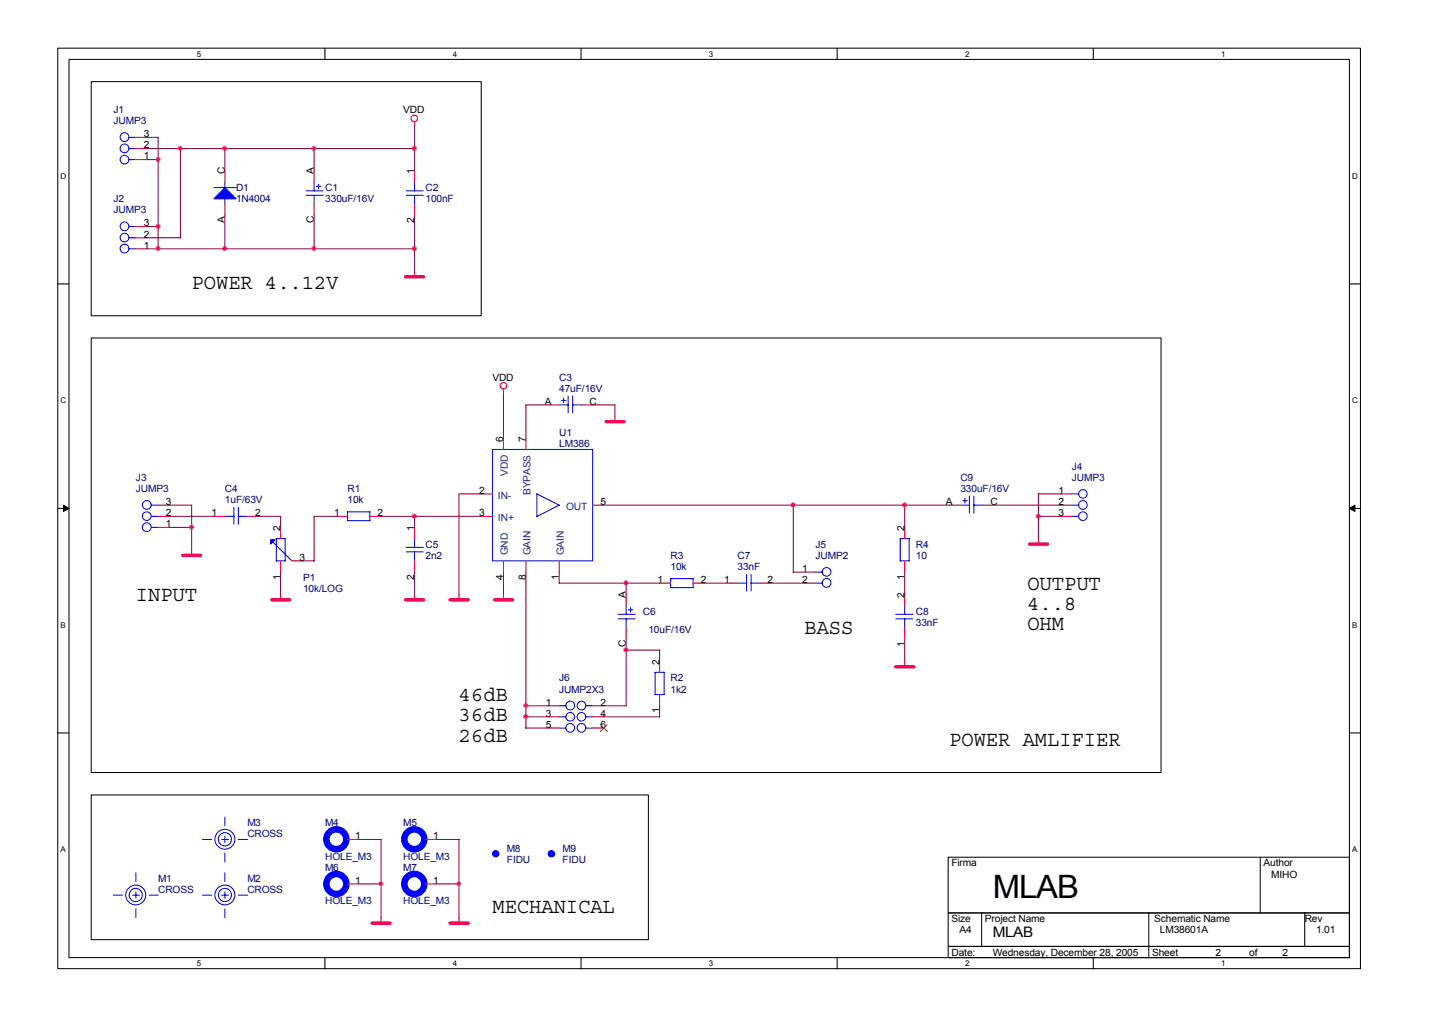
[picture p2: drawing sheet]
<svg xmlns="http://www.w3.org/2000/svg" width="297mm" height="210mm" viewBox="0 0 297 210" stroke-linecap="round" stroke-linejoin="round" font-family="sans-serif">
<path d="M12 10h270.2v190.9h-270.2zM14.3 12.3h265.6v186.3h-265.6z" fill="none" stroke="#000" stroke-width=".21"/>
<g fill="#fff">
<path d="M40.9 10.2h.9v1.9h-.9z"/>
<path d="M40.9 198.9h.9v1.8h-.9z"/>
</g>
<path d="M67.4 10v2.3M67.4 198.6v2.4" fill="none" stroke="#000" stroke-width=".21"/>
<g fill="#fff">
<path d="M93.9 10.2h1v1.9h-1z"/>
<path d="M93.9 198.9h1v1.8h-1z"/>
</g>
<path d="M120.5 10v2.3M120.5 198.6v2.4" fill="none" stroke="#000" stroke-width=".21"/>
<g fill="#fff">
<path d="M147.1 10.2h.9v1.9h-.9z"/>
<path d="M147.1 198.9h.9v1.8h-.9z"/>
</g>
<path d="M173.7 10v2.3M173.7 198.6v2.4" fill="none" stroke="#000" stroke-width=".21"/>
<g fill="#fff">
<path d="M200.2 10.2h.9v1.9h-.9z"/>
<path d="M200.2 198.9h.9v1.8h-.9z"/>
</g>
<path d="M226.8 10v2.3M226.8 198.6v2.4" fill="none" stroke="#000" stroke-width=".21"/>
<g fill="#fff">
<path d="M253.3 10.2h1v1.9h-1z"/>
<path d="M253.3 198.9h1v1.8h-1z"/>
<path d="M12.6 35.6h1.2v1.9h-1.2z"/>
<path d="M280.5 35.6h1.2v1.9h-1.2z"/>
<path d="M12.6 82.2h1.2v1.8h-1.2z"/>
<path d="M280.5 82.2h1.2v1.8h-1.2z"/>
</g>
<path d="M12 58.9h2.3M279.9 58.9h2.3" fill="none" stroke="#000" stroke-width=".21"/>
<g fill="#fff">
<path d="M12.6 128.7h1.1v1.9h-1.1z"/>
<path d="M280.5 128.7h1.1v1.9h-1.1z"/>
</g>
<path d="M12 105.5h2.3M279.9 105.5h2.3" fill="none" stroke="#000" stroke-width=".21"/>
<g fill="#000" stroke="#000" stroke-width=".21">
<path d="M13.2 104.8l1.1 .7-1.1 .6z" fill-rule="evenodd"/>
<path d="M279.9 105.5l1.2-.7v1.3z" fill-rule="evenodd"/>
</g>
<g fill="#fff">
<path d="M12.6 175.3h1.1v1.9h-1.1z"/>
<path d="M280.5 175.3h1.1v1.9h-1.1z"/>
</g>
<path d="M18.9 16.9h80.9v48.6h-80.9zM18.9 70.1h221.9v90.1h-221.9zM12 152h2.3M279.9 152h2.3M18.9 164.9h115.6v30h-115.6zM196.7 177.8h83.2v11.6h-83.2zM261.4 177.8v11.6M196.7 189.4h83.2v6.9h-83.2zM196.7 196.3h83.2v2.3h-83.2zM203.6 189.4v6.9M238.3 189.4v9.3M270.6 189.4v6.9" fill="none" stroke="#000" stroke-width=".21"/>
<g fill="none" stroke="#f00" stroke-width=".21">
<path d="M28.2 33.1h2.3M28.2 30.8h2.3M28.2 28.5h2.3M46.7 35.4v2.4M65.2 35.4v2.4M86 25.2v1M86 35.4v2.4M28.2 51.6h2.3M28.2 49.3h2.3M28.2 47h2.3M46.7 42.4v2.3M65.2 42.4v2.3"/>
<path d="M86 42.4v2.3M86 56.2v1.2M104.4 80.7v1M104.4 90.9v2.3M109.1 90.9v2.3M113.7 84h2.3M120.6 84h2.3M127.6 86.3v1.2M32.8 107.1h2.3M32.8 109.4h2.3M32.8 104.8h2.3M39.8 114v1.2"/>
<path d="M44.4 107.1h2.3M51.3 107.1h2.3M58.2 109.4v2.3M58.2 116.3v2.4M60.5 116.3h2.4M69.8 107.1h2.3M76.7 107.1h2.3M86 109.4v2.3M86 116.3v2.4M99.8 107.1h2.4M99.8 102.4h2.4M104.4 116.3v2.4"/>
<path d="M109.1 116.3v2.4M116 116.3v2.4M122.9 104.8h2.4M166.9 118.7h2.3M187.7 109.4v2.3M187.7 116.3v2.4M196.9 104.8h2.3M203.8 104.8h2.4M215.4 111.7v1.2M220 107.1h2.3M220 104.8h2.3M220 102.4h2.3"/>
<path d="M58.2 123.3v1.2M86 123.3v1.2M95.2 123.3v1.2M104.4 123.3v1.2M129.9 123.3v2.3M129.9 130.2v2.3M136.8 137.1v2.3M136.8 120.9h2.3M143.8 120.9h2.2M150.7 120.9h2.3M157.6 120.9h2.3M166.9 120.9h2.3"/>
<path d="M187.7 123.3v2.3M187.7 130.2v2.3M187.7 137.1v1.2M113.7 146.4h2.3M113.7 148.7h2.3M113.7 151h2.3M122.9 146.4h2.4M122.9 148.7h2.4M122.9 151h2.4M136.8 144.1v2.3M72.1 174.1h2.3M88.3 174.1h2.3"/>
<path d="M72.1 183.3h2.3M79 190.3v1.2M88.3 183.3h2.3M95.2 190.3v1.2"/>
<circle cx="85.9" cy="24.6" r=".68"/>
<circle cx="104.4" cy="80" r=".68"/>
</g>
<path d="M84.1 57.4h3.7M125.7 87.5h3.8M37.9 115.2h3.7M213.6 112.9h3.7M56.4 124.4h3.7M84.1 124.4h3.7M93.3 124.4h3.8M102.6 124.4h3.7M185.8 138.3h3.8M77.2 191.5h3.7M93.3 191.5h3.8" fill="none" stroke="#f00" stroke-width=".68"/>
<g fill="none" stroke="#00f" stroke-width=".21">
<path d="M26.8 33.1h1.4M26.8 30.8h1.4M26.8 28.5h1.4M44.4 38.9h4.6M46.7 37.7v1.2M63.5 39.6h3.5M65.2 37.8v1.8M65.6 38.7h.9M66.1 38.2v1M84.3 39.6h3.5M86 37.8v1.8M26.8 51.6h1.4"/>
<path d="M26.8 49.3h1.4M26.8 47h1.4M46.7 41.2v1.2M63.5 40.5h3.5M65.2 40.5v1.9M84.3 40.5h3.5M86 40.5v1.9M102.2 93.2h20.7v23.1h-20.7zM116 84h1.9M116.5 83.1h.9M116.9 82.6v1M117.9 82.1v3.5"/>
<path d="M118.8 84h1.9M118.8 82.1v3.5M31.4 109.4h1.5M31.4 107.1h1.5M31.4 104.8h1.5M46.7 107.1h1.9M48.5 105.2v3.6M49.4 107.1h2M49.4 105.2v3.6M56.6 112.4l3.9 3.9M57.3 116.3h1.8v-4.6h-1.8v4.7M72.1 106.2h4.6v1.8"/>
<path d="M72.1 106.1v1.9h4.7M84.3 113.5h3.5M84.3 114.5h3.5M86 111.7v1.9M86 114.5v1.9M111.4 102.4v4.7M111.4 102.4l4.6 2.4M116 104.8l-4.7 2.3M139.1 120v1.9h4.7M154.9 119.1v3.5M155.8 119.1v3.5M169.1 118.7h1.5"/>
<path d="M186.7 111.7h1.9v4.6h-1.9M186.7 111.7v4.7M199.2 104.8h1.9M199.7 103.8h1M200.2 103.4v1M201.1 102.9v3.5M202 104.8h1.9M202 102.9v3.5M222.3 107.1h1.4M222.3 104.8h1.4M222.3 102.4h1.4M128.2 127.4h3.5"/>
<path d="M128.2 128.4h3.5M129.9 125.6v1.9M129.9 128.4v1.9M130.3 126.5h1M130.8 126v1M137.8 139.4v4.7h-2M137.8 139.4h-1.9v4.7M139.1 120h4.7v1.9M153 120.9h1.9M155.8 120.9h1.8M169.1 120.9h1.5M185.8 127.4h3.5"/>
<path d="M185.8 128.4h3.5M187.7 125.5v1.9M187.7 128.3v1.9M116 146.4h1.4M116 148.7h1.4M116 151h1.4M121.5 146.4h1.4M121.5 148.7h1.4M121.5 151h1.4M42 174.1h1.9M46 174.1h1.4M46.7 169.5v1.8"/>
<path d="M46.7 173.4v1.4M46.7 176.9v1.9M49.4 174.1h2M71.8 174.1h.3M88 174.1h.3M23.5 185.7h1.9M27.5 185.7h1.4M28.2 181v1.9M28.2 185v1.4M28.2 188.5v1.8M30.9 185.7h2M42 185.7h1.9"/>
<path d="M46 185.7h1.4M46.7 181v1.9M46.7 185v1.4M46.7 188.5v1.8M49.4 185.7h2M71.8 183.3h.3M88 183.3h.3"/>
<circle cx="25.8" cy="28.4" r=".91"/>
<circle cx="25.8" cy="30.8" r=".91"/>
<circle cx="25.8" cy="33.1" r=".9"/>
<circle cx="25.8" cy="51.6" r=".91"/>
<circle cx="25.8" cy="46.9" r=".91"/>
<circle cx="25.8" cy="49.3" r=".9"/>
<circle cx="30.4" cy="104.7" r=".91"/>
<circle cx="30.4" cy="109.3" r=".91"/>
<circle cx="30.4" cy="107.1" r=".9"/>
<circle cx="171.5" cy="118.6" r=".9"/>
<circle cx="224.6" cy="104.7" r=".9"/>
<circle cx="224.6" cy="107.1" r=".89"/>
<circle cx="224.6" cy="102.4" r=".89"/>
<circle cx="171.5" cy="120.9" r=".91"/>
<circle cx="118.3" cy="146.3" r=".91"/>
<circle cx="118.3" cy="151" r=".91"/>
<circle cx="118.3" cy="148.7" r=".9"/>
<circle cx="120.6" cy="146.3" r=".9"/>
<circle cx="120.6" cy="151" r=".9"/>
<circle cx="120.6" cy="148.7" r=".89"/>
<circle cx="46.6" cy="174.1" r="1.37"/>
<circle cx="46.7" cy="174.1" r="2.06"/>
<circle cx="28.1" cy="185.6" r="1.37"/>
<circle cx="28.2" cy="185.6" r="2.06"/>
<circle cx="46.6" cy="185.6" r="1.37"/>
<circle cx="46.7" cy="185.6" r="2.06"/>
</g>
<path d="M124.6 150.3l1.4 1.4M125.9 150.3l-1.4 1.4" fill="none" stroke="#804000" stroke-width=".21"/>
<g fill="none" stroke="#00f" stroke-width="1.4">
<circle cx="69.8" cy="174.1" r="2.06"/>
<circle cx="85.9" cy="174.1" r="2.06"/>
<circle cx="69.8" cy="183.3" r="2.07"/>
<circle cx="85.9" cy="183.3" r="2.07"/>
</g>
<g fill="#00f" stroke="#00f" stroke-width=".21">
<circle cx="102.8" cy="177.1" r=".67"/>
<circle cx="114.4" cy="177.1" r=".67"/>
</g>
<g fill="#00f" stroke="#00f" stroke-width=".21">
<path d="M46.7 38.9l2.3 2.3h-4.6z" fill-rule="evenodd"/>
<path d="M56.1 111.9h1l-1 1z" fill-rule="evenodd"/>
</g>
<g fill="none" stroke="#800040" stroke-width=".21">
<path d="M30.5 30.8h55.5M30.5 33.1h2.4M30.5 28.5h2.3v23.1M37.4 30.8v18.6M46.7 30.8v4.7M65.2 30.8v4.7M86 26.2v9.3M30.5 49.3h7M30.5 51.6h55.5M30.5 47h2.4M46.7 44.7v6.9M65.2 44.7v6.9"/>
<path d="M86 44.7v11.6M104.4 81.7v9.2M113.7 84h-4.6v6.9M122.9 84h4.7v2.3M35.1 107.1h9.3M35.1 104.8h4.7v9.2M35.1 109.4h4.7M53.6 107.1h4.7M58.2 107.1v2.3M58.2 118.7v4.6M62.9 116.3h2.3M69.8 107.1h-4.6v9.3"/>
<path d="M79 107.1h20.9M86 107.1v2.3M86 118.7v4.6M99.9 102.4h-4.7v20.9M104.4 118.7v4.6M109.1 118.7v32.3M116 118.7v2.3M125.3 104.8h71.6M164.5 118.7h2.4M164.5 104.8v13.9M187.7 104.8v4.6M187.7 118.7v4.6"/>
<path d="M206.2 104.8h13.8M215.4 107.1h4.6M220 102.4h-4.6v9.4M116 120.9h20.9M129.9 120.9v2.4M129.9 132.5v13.9M129.9 134.8h7M136.8 134.8v2.4M146 120.9h4.7M159.9 120.9h7M187.7 132.5v4.7M109.1 146.4h4.6"/>
<path d="M109.1 148.7h4.6M109.1 151h4.6M125.3 146.4h4.6M125.3 148.7h11.6M136.8 146.4v2.3M74.4 174.1h4.7M79 174.1v16.2M90.6 174.1h4.6M95.2 174.1v16.2M74.4 183.3h4.7M90.6 183.3h4.6"/>
</g>
<g fill="#f0f" stroke="#f0f" stroke-width=".21">
<circle cx="37.4" cy="30.8" r=".44"/>
<circle cx="46.6" cy="30.8" r=".44"/>
<circle cx="65.1" cy="30.8" r=".44"/>
<circle cx="85.9" cy="30.8" r=".44"/>
<circle cx="85.9" cy="107.1" r=".44"/>
<circle cx="109.1" cy="146.3" r=".44"/>
<circle cx="109.1" cy="148.6" r=".44"/>
<circle cx="39.7" cy="109.3" r=".44"/>
<circle cx="164.5" cy="104.7" r=".44"/>
<circle cx="129.8" cy="120.9" r=".44"/>
<circle cx="187.6" cy="104.7" r=".44"/>
<circle cx="215.3" cy="107.1" r=".44"/>
<circle cx="32.8" cy="51.6" r=".44"/>
<circle cx="79" cy="183.3" r=".44"/>
<circle cx="95.2" cy="183.3" r=".44"/>
<circle cx="46.6" cy="51.6" r=".44"/>
<circle cx="32.8" cy="33.1" r=".44"/>
<circle cx="32.8" cy="46.9" r=".44"/>
<circle cx="65.1" cy="51.6" r=".44"/>
<circle cx="85.9" cy="51.6" r=".44"/>
<circle cx="129.8" cy="134.8" r=".44"/>
</g>
<text font-size="6.7" x="205.9" y="186.2">MLAB</text>
<g font-size="4.4">
<text x="39.8" y="59.9">POWER 4..12V</text>
<text x="28.2" y="124.6">INPUT</text>
<text x="213.1" y="122.3">OUTPUT</text>
<text x="166.9" y="131.6">BASS</text>
<text x="213.1" y="126.5">4..8</text>
<text x="213.1" y="130.7">OHM</text>
<text x="95.2" y="145.5">46dB</text>
<text x="95.2" y="149.6">36dB</text>
<text x="95.2" y="153.8">26dB</text>
<text x="196.9" y="154.7">POWER AMLIFIER</text>
<text x="102.2" y="189.4">MECHANICAL</text>
</g>
<text font-size="3" x="205.9" y="194.4">MLAB</text>
<g font-size="2.1" fill="#000080">
<text x="23.5" y="23.5">J1</text>
<text x="23.5" y="25.8">JUMP3</text>
<text x="23.5" y="42">J2</text>
<text x="49" y="39.7">D1</text>
<text x="49" y="42">1N4004</text>
<text x="67.5" y="39.7">C1</text>
<text x="67.5" y="42">330uF/16V</text>
<text x="88.3" y="39.7">C2</text>
<text x="88.3" y="42">100nF</text>
<text x="23.5" y="44.3">JUMP3</text>
<text x="116" y="79">C3</text>
<text x="116" y="81.2">47uF/16V</text>
<text x="116" y="90.5">U1</text>
<text x="116" y="92.8">LM386</text>
<text x="28.2" y="99.7">J3</text>
<text x="199.2" y="99.7">C9</text>
<text x="222.3" y="97.5">J4</text>
<text x="222.3" y="99.7">JUMP3</text>
<text x="28.2" y="102.1">JUMP3</text>
<text x="46.7" y="102.1">C4</text>
<text x="46.7" y="104.4">1uF/63V</text>
<text x="72.1" y="102.1">R1</text>
<text x="72.1" y="104.4">10k</text>
<text x="199.2" y="102.1">330uF/16V</text>
<text x="88.3" y="113.6">C5</text>
<text x="169.2" y="113.6">J5</text>
<text x="190" y="113.6">R4</text>
<text x="88.3" y="115.9">2n2</text>
<text x="139.1" y="115.9">R3</text>
<text x="139.1" y="118.2">10k</text>
<text x="153" y="115.9">C7</text>
<text x="153" y="118.2">33nF</text>
<text x="169.2" y="115.9">JUMP2</text>
<text x="190" y="115.9">10</text>
<text x="62.9" y="120.6">P1</text>
<text x="62.9" y="122.9">10k/LOG</text>
<text x="133.3" y="127.5">C6</text>
<text x="134.5" y="131.2">10uF/16V</text>
<text x="190" y="127.5">C8</text>
<text x="190" y="129.8">33nF</text>
<text x="116" y="141.4">J6</text>
<text x="116" y="143.7">JUMP2X3</text>
<text x="139.1" y="141.4">R2</text>
<text x="139.1" y="143.7">1k2</text>
<text x="51.3" y="171.4">M3</text>
<text x="51.3" y="173.7">CROSS</text>
<text x="67.5" y="171.4">M4</text>
<text x="83.7" y="171.4">M5</text>
<text x="67.5" y="178.4">HOLE_M3</text>
<text x="83.7" y="178.4">HOLE_M3</text>
<text x="105.2" y="176.7">M8</text>
<text x="105.2" y="179">FIDU</text>
<text x="116.7" y="176.7">M9</text>
<text x="116.7" y="179">FIDU</text>
<text x="32.8" y="183">M1</text>
<text x="32.8" y="185.3">CROSS</text>
<text x="51.3" y="183">M2</text>
<text x="51.3" y="185.3">CROSS</text>
<text x="67.5" y="180.6">M6</text>
<text x="83.7" y="180.6">M7</text>
<text x="67.5" y="187.6">HOLE_M3</text>
<text x="83.7" y="187.6">HOLE_M3</text>
</g>
<g font-size="2.1">
<text x="83.7" y="23.5">VDD</text>
<text x="29.8" y="28.4">3</text>
<text x="29.8" y="33.1">1</text>
<text x="29.8" y="30.8">2</text>
<text x="46.6" y="36.2" transform="rotate(-90 46.6 36.2)">C</text>
<text x="65.1" y="36.2" transform="rotate(-90 65.1 36.2)">A</text>
<text x="85.9" y="36.2" transform="rotate(-90 85.9 36.2)">1</text>
<text x="29.8" y="46.9">3</text>
<text x="46.6" y="46.3" transform="rotate(-90 46.6 46.3)">A</text>
<text x="65.1" y="46.3" transform="rotate(-90 65.1 46.3)">C</text>
<text x="85.9" y="46.3" transform="rotate(-90 85.9 46.3)">2</text>
<text x="29.8" y="51.6">1</text>
<text x="29.8" y="49.3">2</text>
<text x="102.2" y="79">VDD</text>
<text x="113" y="83.9">A</text>
<text x="122.3" y="83.9">C</text>
<text x="104.4" y="91.6" transform="rotate(-90 104.4 91.6)">6</text>
<text x="109.1" y="91.6" transform="rotate(-90 109.1 91.6)">7</text>
<text x="34.4" y="107.1">2</text>
<text x="34.4" y="104.7">3</text>
<text x="43.9" y="107.1">1</text>
<text x="52.9" y="107.1">2</text>
<text x="69.3" y="107.1">1</text>
<text x="78.3" y="107.1">2</text>
<text x="99.4" y="102.4">2</text>
<text x="99.4" y="107.1">3</text>
<text x="124.5" y="104.7">5</text>
<text x="196.2" y="104.7">A</text>
<text x="205.4" y="104.7">C</text>
<text x="219.6" y="102.4">1</text>
<text x="219.6" y="104.7">2</text>
<text x="219.6" y="107.1">3</text>
<text x="34.4" y="109.3">1</text>
<text x="58.2" y="110.1" transform="rotate(-90 58.2 110.1)">2</text>
<text x="85.9" y="110.1" transform="rotate(-90 85.9 110.1)">1</text>
<text x="187.6" y="110.1" transform="rotate(-90 187.6 110.1)">2</text>
<text x="62.1" y="116.3">3</text>
<text x="166.4" y="118.6">1</text>
<text x="58.2" y="120.2" transform="rotate(-90 58.2 120.2)">1</text>
<text x="85.9" y="120.2" transform="rotate(-90 85.9 120.2)">2</text>
<text x="104.4" y="120.2" transform="rotate(-90 104.4 120.2)">4</text>
<text x="109.1" y="120.2" transform="rotate(-90 109.1 120.2)">8</text>
<text x="116" y="120.2" transform="rotate(-90 116 120.2)">1</text>
<text x="129.8" y="124" transform="rotate(-90 129.8 124)">A</text>
<text x="136.4" y="120.9">1</text>
<text x="145.4" y="120.9">2</text>
<text x="150.2" y="120.9">1</text>
<text x="159.2" y="120.9">2</text>
<text x="166.4" y="120.9">2</text>
<text x="187.6" y="124" transform="rotate(-90 187.6 124)">2</text>
<text x="187.6" y="120.2" transform="rotate(-90 187.6 120.2)">1</text>
<text x="129.8" y="134.1" transform="rotate(-90 129.8 134.1)">C</text>
<text x="136.8" y="137.8" transform="rotate(-90 136.8 137.8)">2</text>
<text x="187.6" y="134.1" transform="rotate(-90 187.6 134.1)">1</text>
<text x="113.2" y="146.3">1</text>
<text x="113.2" y="148.6">3</text>
<text x="124.5" y="146.3">2</text>
<text x="124.5" y="148.6">4</text>
<text x="136.8" y="148" transform="rotate(-90 136.8 148)">1</text>
<text x="113.2" y="151">5</text>
<text x="124.5" y="151">6</text>
<text x="73.7" y="174.1">1</text>
<text x="89.9" y="174.1">1</text>
<text x="197.4" y="179.7">Firma</text>
<text x="262.1" y="179.7">Author</text>
<text x="73.7" y="183.3">1</text>
<text x="89.9" y="183.3">1</text>
<text x="263.7" y="182">MIHO</text>
<text x="197.4" y="191.3">Size</text>
<text x="204.3" y="191.3">Project Name</text>
<text x="239.4" y="191.3">Schematic Name</text>
<text x="270.6" y="191.3">Rev</text>
<text x="199" y="193.6">A4</text>
<text x="240.6" y="193.6">LM38601A</text>
<text x="273" y="193.6">1.01</text>
<text x="197.4" y="198.2">Date:</text>
<text x="205.9" y="198.2">Wednesday, December 28, 2005</text>
<text x="239" y="198.2">Sheet</text>
<text x="252.1" y="198.2">2</text>
<text x="259.1" y="198.2">of</text>
<text x="266" y="198.2">2</text>
</g>
<g font-size="2.1" fill="#004080">
<text x="105.4" y="98.7" transform="rotate(-90 105.4 98.7)">VDD</text>
<text x="103.3" y="103.4">IN-</text>
<text x="110" y="102.7" transform="rotate(-90 110 102.7)">BYPASS</text>
<text x="117.4" y="105.7">OUT</text>
<text x="103.3" y="108.1">IN+</text>
<text x="105.4" y="115.2" transform="rotate(-90 105.4 115.2)">GND</text>
<text x="110" y="115.2" transform="rotate(-90 110 115.2)">GAIN</text>
<text x="116.9" y="115.2" transform="rotate(-90 116.9 115.2)">GAIN</text>
</g>
<g font-size="1.7">
<text x="40.9" y="11.7">5</text>
<text x="93.9" y="11.7">4</text>
<text x="147.1" y="11.7">3</text>
<text x="200.2" y="11.7">2</text>
<text x="253.3" y="11.7">1</text>
<text x="12.6" y="37.1">D</text>
<text x="280.5" y="37.1">D</text>
<text x="12.6" y="83.7">C</text>
<text x="280.5" y="83.7">C</text>
<text x="12.6" y="130.2">B</text>
<text x="280.5" y="130.2">B</text>
<text x="12.6" y="176.8">A</text>
<text x="280.5" y="176.8">A</text>
<text x="40.9" y="200.4">5</text>
<text x="93.9" y="200.4">4</text>
<text x="147.1" y="200.4">3</text>
<text x="200.2" y="200.4">2</text>
<text x="253.3" y="200.4">1</text>
</g>
</svg>
